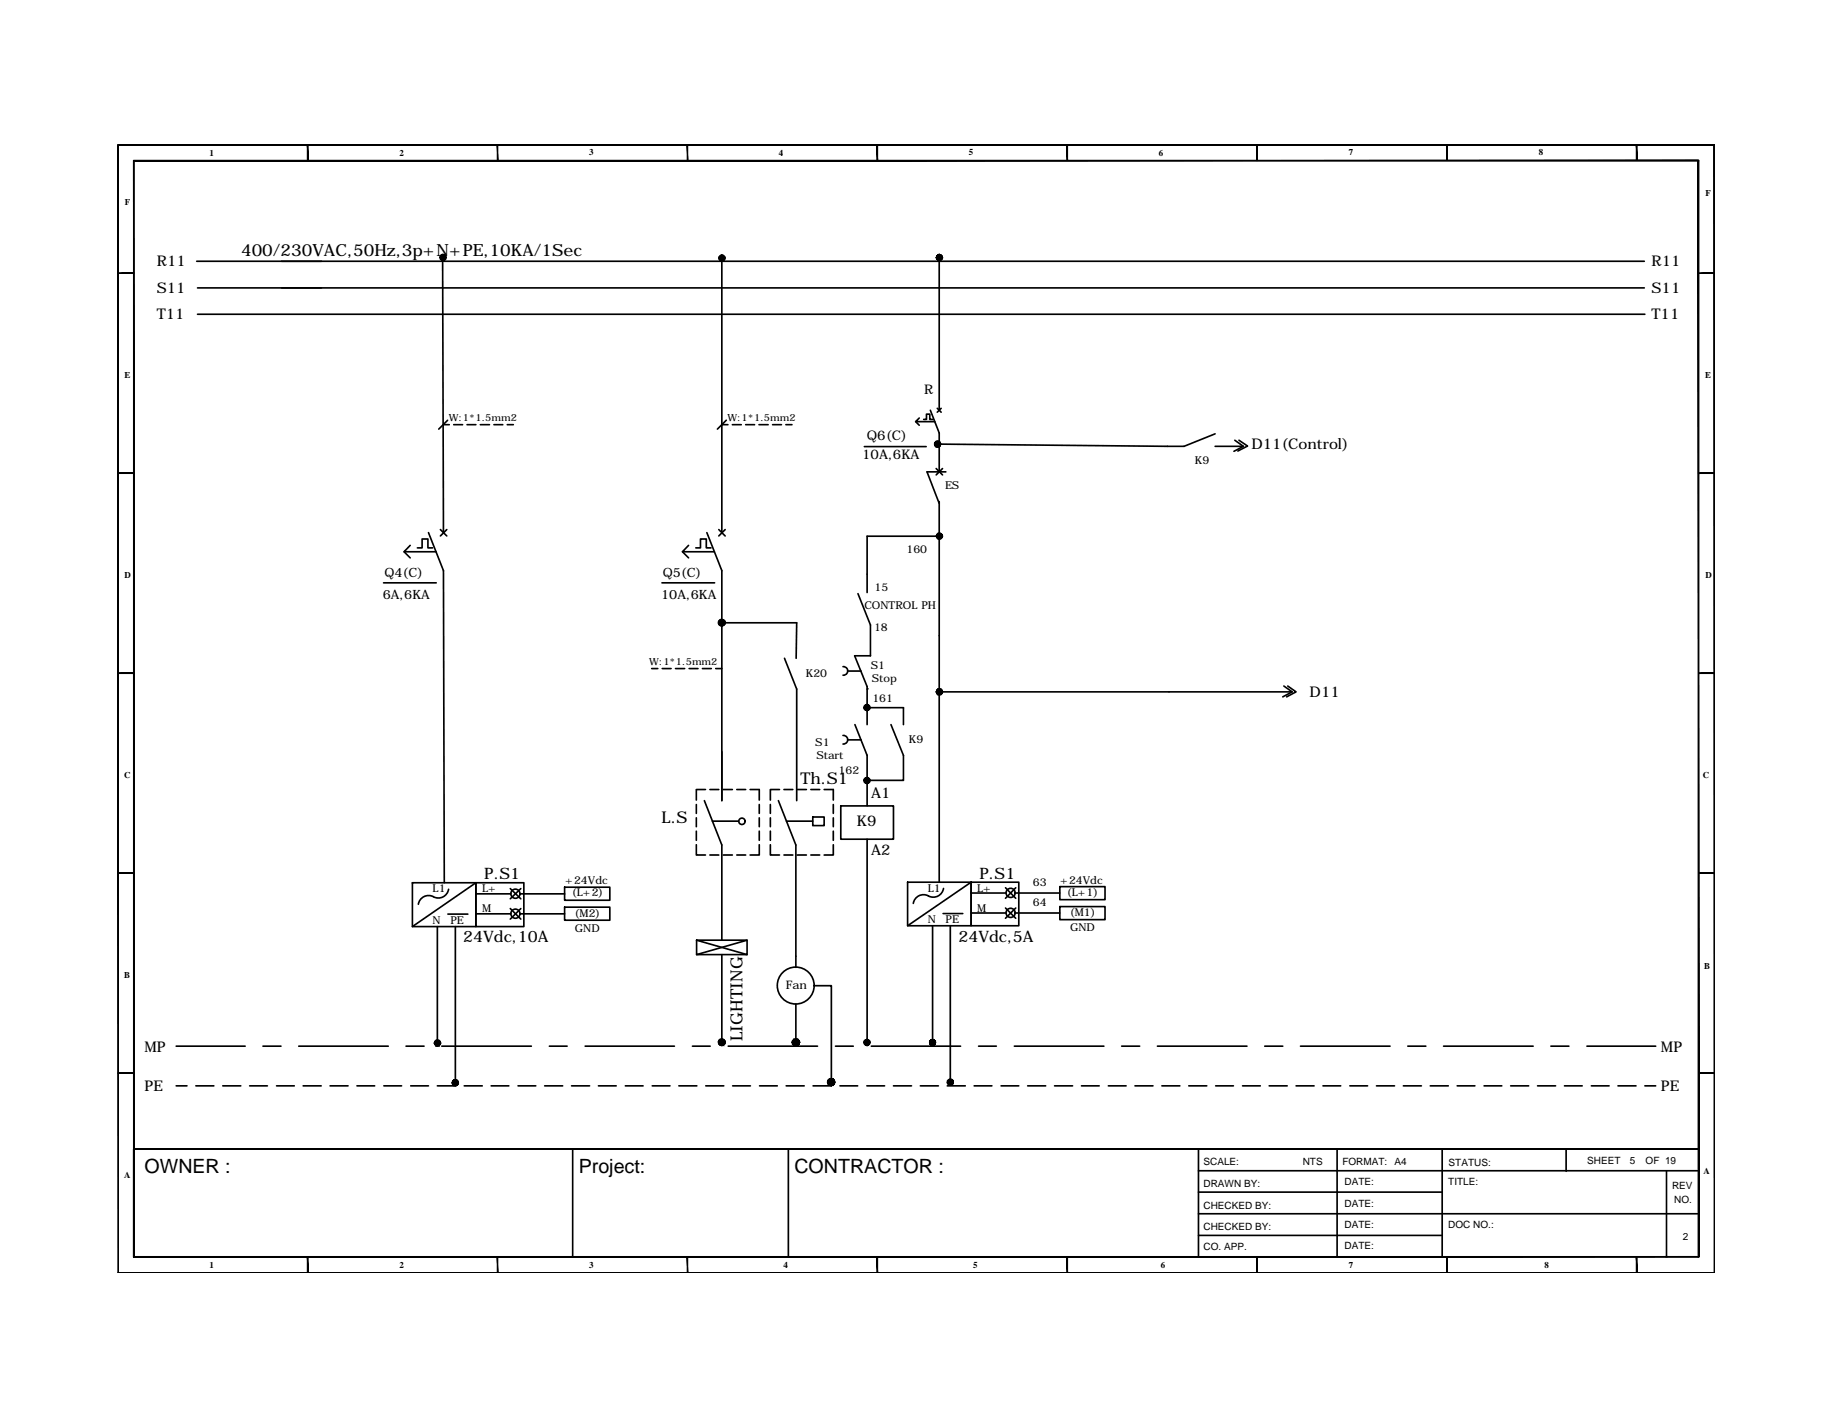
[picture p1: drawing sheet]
<svg xmlns="http://www.w3.org/2000/svg" width="279mm" height="216mm" viewBox="0 0 279 216" stroke-linecap="round" stroke-linejoin="round" font-family="sans-serif">
<!-- layer: FRAME -->
<g fill="#000" stroke="#000" stroke-width=".15">
<path d="M18 22.1v.1l243.8-.1zM18 22.2l243.8-.1v.1z"/>
<path d="M20.4 24.5l.1 167.3v-167.3zM20.4 24.5l.1 167.3h-.1z"/>
<path d="M46.9 22.1l.1 2.4v-2.4zM46.9 22.1l.1 2.4h-.1z"/>
<path d="M75.9 22.1l.1 2.4v-2.4zM75.9 22.1l.1 2.4h-.1z"/>
<path d="M104.9 22.1l.1 2.4v-2.4zM104.9 22.1l.1 2.4h-.1z"/>
<path d="M133.9 22.1l.1 2.4v-2.4zM133.9 22.1l.1 2.4h-.1z"/>
<path d="M162.9 22.1l.1 2.4v-2.4zM162.9 22.1l.1 2.4h-.1z"/>
<path d="M191.9 22.1l.1 2.4v-2.4zM191.9 22.1l.1 2.4h-.1z"/>
<path d="M220.9 22.1l.1 2.4v-2.4zM220.9 22.1l.1 2.4h-.1z"/>
<path d="M249.8 22.1l.2 2.4v-2.4zM249.8 22.1l.2 2.4h-.2z"/>
<path d="M20.4 24.6h238.9v-.1zM20.4 24.5h238.9l-238.9 .1z"/>
<path d="M261.7 22.1l.1 172.1zM261.7 22.1l.1 172.1z"/>
<path d="M18 41.6v.1l2.4-.1zM18 41.7l2.4-.1v.1z"/>
<path d="M259.3 41.6v.1l2.5-.1zM259.3 41.7l2.5-.1v.1z"/>
<path d="M18 72.1v.1l2.4-.1zM18 72.2l2.4-.1v.1z"/>
<path d="M259.3 72.1v.1l2.5-.1zM259.3 72.2l2.5-.1v.1z"/>
<path d="M18 102.6v.2l2.4-.2zM18 102.8l2.4-.2v.2z"/>
<path d="M259.3 102.6v.2l2.5-.2zM259.3 102.8l2.5-.2v.2z"/>
<path d="M18 133.2v.1l2.4-.1zM18 133.3l2.4-.1v.1z"/>
<path d="M259.3 133.2v.1l2.5-.1zM259.3 133.3l2.5-.1v.1z"/>
<path d="M18 163.7v.1l2.4-.1zM18 163.8l2.4-.1v.1z"/>
<path d="M259.3 163.7v.1l2.5-.1zM259.3 163.8l2.5-.1v.1z"/>
<path d="M18 22.1v172.1h.1zM18 22.1h.1v172.1z"/>
<path d="M20.4 191.7v.1l238.9-.1zM20.4 191.8l238.9-.1v.1z"/>
<path d="M46.9 191.8l.1 2.4v-2.4zM46.9 191.8l.1 2.4h-.1z"/>
<path d="M75.9 191.8l.1 2.4v-2.4zM75.9 191.8l.1 2.4h-.1z"/>
<path d="M104.9 191.8l.1 2.4v-2.4zM104.9 191.8l.1 2.4h-.1z"/>
<path d="M133.9 191.8v2.4h.1zM133.9 191.8h.1v2.4z"/>
<path d="M162.9 191.8l.1 2.4v-2.4zM162.9 191.8l.1 2.4h-.1z"/>
<path d="M191.9 191.8l.1 2.4v-2.4zM191.9 191.8l.1 2.4h-.1z"/>
<path d="M220.9 191.8l.1 2.4v-2.4zM220.9 191.8l.1 2.4h-.1z"/>
<path d="M249.8 191.8l.2 2.4v-2.4zM249.8 191.8l.2 2.4h-.2z"/>
<path d="M259.3 24.5v167.3h.1zM259.3 24.5h.1v167.3z"/>
<path d="M18 194.2h243.8zM18 194.2h243.8z"/>
</g>
<path d="M20.4 175.3h238.9zM20.4 175.3v16.5M183 178.6h76.2M183 175.3v16.5M183 181.9h37.2M183 185.2h76.2M183 188.5h37.2" fill="none" stroke="#000" stroke-width=".25"/>
<!-- layer: 0 -->
<g fill="none" stroke="#000" stroke-width=".25">
<path d="M30 39.9h221.1M67.6 39.3l.1 42M30.2 47.9h220.9M30.2 43.9h220.9M67.7 64.8h.9M68.3 64.1l-1.3 1.4M69.3 64.8h1.3M71.3 64.8h1.4M73.3 64.8h1.4M75.4 64.8h1.4M77.4 64.8h1M110.2 64.8h.9"/>
<path d="M110.9 64.1l-1.4 1.4M111.8 64.8h1.4M113.8 64.8h1.4M115.9 64.8h1.4M118 64.8h1.3M120 64.8h.9M141.5 72h2.9M143.2 67.8l37.6 .3M143.4 66.1v5.9M143.4 76.5v58.1M185.5 68.1h4.3M188.5 67.2l1.3 .9-1.4 .8"/>
<path d="M189.2 67.2l1.3 .9-1.5 .7M67.7 87.1l.1 47.6M110.2 87.1v35.1M110.2 95h11.4v5.4M132.9 95.4v4.7h-2.4M143.4 81.8h-11v8.6M99.5 102h.9M101.1 102h1.4M103.1 102h1.4M105.2 102h1.4M107.2 102h1.4M109.3 102h.9"/>
<path d="M121.6 105.1v17.1M128.7 101.7a.66 .66 0 0 1 .7 .7 .66 .66 0 0 1-.7 .6M128.7 112.2a.66 .66 0 0 1 .7 .7 .66 .66 0 0 1-.7 .6M129.5 102.4h2M129.5 112.9h2M132.4 104.8v5.8M132.4 115.2v7.8M132.4 108h5.5v2.6M132.5 105.1h-.1M137.9 115.3v3.8h-5.5M143.4 105.6h53.9M196 104.7l1.3 .9-1.5 .7"/>
<path d="M196.6 104.7l1.3 .9-1.5 .7M68.4 139.5h3M68.5 135.7a1.66 1.66 0 0 1-2.7 1 1.59 1.59 0 0 0-1.9 1.3M72.7 134.7h7.3v6.7h-7.3zM72.7 134.7l-9.7 6.7M77.9 135.6l1.6 1.5M77.9 138.6l1.6 1.6M79.4 136.4h6.8M79.4 139.4h6.8M79.5 135.6l-1.6 1.5M79.5 138.6l-1.6 1.6M86.2 135.4h6.9v2h-6.9z"/>
<path d="M86.2 138.4h6.9v2h-6.9zM106.3 128.9v1.6h1.4M106.3 122.8v1.3M106.3 124.8v1.3M106.3 126.8v1.4M107.7 120.5h-1.4v1.6M108.4 130.5h1.3M108.4 120.5h1.3M110.2 128.9v14.6M110.4 130.5h1.4M110.4 120.5h1.4M112.5 130.5h1.3"/>
<path d="M112.5 120.5h1.3M114.5 120.5h1.4v1.6M115.9 128.9v1.6h-1.4M115.9 122.8v1.3M115.9 124.8v1.3M115.9 126.8v1.4M117.6 128.9v1.6h1.4M117.6 122.8v1.3M117.6 124.8v1.3M117.6 126.8v1.4M119 120.5h-1.4v1.6M119.7 130.5h1.3"/>
<path d="M119.7 120.5h1.3M121.5 128.9v17M121.7 130.5h1.4M121.7 120.5h1.4M123.8 130.5h1.4M123.8 120.5h1.4M124.1 124.7h1.7v1.3h-1.7zM125.8 120.5h1.4v1.6M127.2 128.9v1.6h-1.4M127.2 122.8v1.3M127.2 124.8v1.3M127.2 126.8v1.4"/>
<path d="M128.4 123h8v5h-8zM132.4 128v31M141.7 136.7a1.59 1.59 0 0 0-2.3 1.1M144 139.4h3M144.1 135.6a1.59 1.59 0 0 1-2.4 1.1M148.3 134.6h7.2v6.7h-7.2zM148.3 134.6l-9.7 6.7M153.5 135.5l1.6 1.6M153.5 138.5l1.6 1.6M155 136.3h6.8M155 139.3h6.8M155.1 135.5l-1.6 1.6"/>
<path d="M155.1 138.5l-1.6 1.6M161.8 135.3h6.9v2h-6.9zM161.8 138.3h6.9v2h-6.9zM26.9 159.6h10.5M40.1 159.6h2.8M45.6 159.6h13.7M62 159.6h2.7M67.5 159.6h13.6M69.5 141.4v23.8M83.9 159.6h2.7M89.3 159.6h13.7M105.7 159.6h2.7"/>
<path d="M106.4 143.5h7.7v2.2h-7.7zM106.4 143.5l7.7 2.2M110.2 145.7v13.3M111.2 159.6h13.6M114.1 143.5l-7.7 2.2M124.3 150.4h2.6v14.7M127.6 159.6h2.7M133 159.6h13.7M145.1 141.3v23.8M149.4 159.6h2.7M154.9 159.6h13.6M171.3 159.6h2.7"/>
<path d="M176.7 159.6h13.7M193.1 159.6h2.7M198.6 159.6h13.6M214.9 159.6h2.8M220.4 159.6h13.7M236.8 159.6h2.7M242.3 159.6h10.5M26.9 165.7h1.6M29.9 165.7h2.8M34 165.7h2.8M38.1 165.7h2.7M42.2 165.7h2.7"/>
<path d="M46.3 165.7h2.7M50.4 165.7h2.7M54.5 165.7h2.7M58.6 165.7h2.7M62.7 165.7h2.7M66.8 165.7h2.7M70.9 165.7h2.7M75 165.7h2.7M79.1 165.7h2.7M83.2 165.7h2.7M87.3 165.7h2.7M87.4 175.3v16.4"/>
<path d="M91.4 165.7h2.7M95.5 165.7h2.7M99.6 165.7h2.7M103.6 165.7h2.8M107.8 165.7h2.7M111.9 165.7h2.7M116 165.7h2.7M120 165.7h2.8M120.4 175.3v16.4M124.1 165.7h2.8M128.2 165.7h2.8M132.3 165.7h2.8"/>
<path d="M136.4 165.7h2.8M140.5 165.7h2.8M144.6 165.7h2.8M148.7 165.7h2.7M152.8 165.7h2.7M156.9 165.7h2.8M161 165.7h2.8M165.1 165.7h2.7M169.2 165.7h2.7M173.3 165.7h2.7M177.4 165.7h2.7M181.5 165.7h2.7"/>
<path d="M185.6 165.7h2.7M189.7 165.7h2.7M193.8 165.7h2.7M197.9 165.7h2.7M202 165.7h2.7M204.1 175.3v16.5M206.1 165.7h2.7M210.2 165.7h2.7M214.3 165.7h2.7M218.4 165.7h2.7M220.2 175.3v16.5M222.5 165.7h2.7"/>
<path d="M226.6 165.7h2.7M230.6 165.7h2.8M234.8 165.7h2.7M238.9 165.7h2.7M239.1 175.4v3.3M243 165.7h2.7M247 165.7h2.8M251.1 165.7h1.7M254.4 178.6v13.2"/>
<circle cx="110.2" cy="95" r=".49"/>
<circle cx="78.7" cy="139.4" r=".7"/>
<circle cx="78.7" cy="136.4" r=".7"/>
<circle cx="154.3" cy="139.3" r=".7"/>
<circle cx="154.3" cy="136.2" r=".7"/>
<circle cx="110.2" cy="159" r=".49"/>
</g>
<!-- layer: SYMBOL -->
<g fill="none" stroke="#000" stroke-width=".25">
<path d="M110.2 39.3v42M143.4 39.3v23.3M132 68.1h9.4M139.8 64.3l.5 .6M140.3 63.8l-.5 .5h2.9M141 64h.4v-.8h.6v.8h.4M142 62.6l1.4 3.5M142.9 71.5l1 1M143.1 62.3l.6 .6M143.7 62.3l-.6 .6M143.9 71.5l-1 1M58.6 88.9h8"/>
<path d="M61.7 84.2l.9 .9M62.6 83.2l-.9 1h4.9M63.7 83.6h.7v-1.4h.9v1.4h.8M65.4 81.3l2.3 5.8M67.2 80.8l1 1M68.2 80.8l-1 1M101.1 88.9h8M104.2 84.2l.9 .9M105.1 83.2l-.9 1h4.9M106.2 83.6h.7v-1.4h.9v1.4h.8M107.9 81.3l2.3 5.8M109.7 80.8l1 1"/>
<path d="M110.7 80.8l-1 1M63 134.7h9.7v6.7h-9.7zM72.7 136.4h5.3M72.7 139.4h5.3M138.6 134.6h9.7v6.7h-9.7zM148.3 136.3h5.3M148.3 139.3h5.3M66.8 141.4v17.8M121.5 145.9v1.7M121.5 153.2v5.8M142.4 141.3v17.7"/>
<circle cx="121.5" cy="150.4" r="2.82"/>
</g>
<!-- layer: L -->
<path d="M72.7 136.4h.1M148.3 136.3h.1" fill="none" stroke="#000" stroke-width=".25"/>
<!-- layer: 0 -->
<g fill="#000" stroke="#000" stroke-width=".15">
<path d="M110.1 94.5h.2zM109.8 159.3h.8zM110.1 159.5h.2zM110.1 158.6h.2z"/>
<path d="M67.2 39.3v.2l.4-.2zM67.2 39.5l.4-.2-.2 .4zM67.6 39.3l-.2 .4h.2z"/>
<path d="M67.2 39.3v.2l.4-.2zM67.2 39.5l.4-.2-.2 .4zM67.6 39.3l-.2 .4h.2z"/>
<path d="M67.3 39.3v.1l.3-.1zM67.3 39.4l.3-.1-.1 .3zM67.6 39.3l-.1 .3 .1 .1z"/>
<path d="M67.3 39.3v.1l.3-.1zM67.3 39.4l.3-.1-.1 .3zM67.6 39.3l-.1 .3 .1 .1z"/>
<path d="M67.5 38.9l.1 .4v-.4zM67.5 38.9l.1 .4-.3-.2zM67.3 39.1v.2h.3z"/>
<path d="M67.6 39.3v.4l.2-.1zM67.6 39.3l.4 .1-.2 .2zM67.6 39.3l.4 .1v-.1z"/>
<path d="M67.4 38.8l.2 .5v-.5zM67.4 38.8l.2 .5-.4-.3zM67.2 39v.3h.4z"/>
<path d="M67.6 39.3v.4h.3zM67.6 39.3l.4 .2-.1 .2zM67.6 39.3l.4 .2 .1-.2z"/>
<path d="M67.5 38.9l.1 .4v-.4zM67.5 38.9l.1 .4-.3-.2zM67.3 39.1v.2h.3z"/>
<path d="M67.6 39.3v.4l.2-.1zM67.6 39.3l.4 .1-.2 .2zM67.6 39.3l.4 .1v-.1z"/>
<path d="M67.4 38.8l.2 .5v-.5zM67.4 38.8l.2 .5-.4-.3zM67.2 39v.3h.4z"/>
<path d="M67.6 39.3v.4h.3zM67.6 39.3l.4 .2-.1 .2zM67.6 39.3l.4 .2 .1-.2z"/>
<path d="M67.6 39.3h.4v-.2zM67.8 38.9l.2 .2-.4 .2zM67.6 38.9v.4l.2-.4z"/>
<path d="M67.6 39.3h.4v-.2zM67.8 38.9l.2 .2-.4 .2zM67.6 38.9v.4l.2-.4z"/>
<path d="M67.6 39.3h.5l-.1-.3zM67.9 38.8l.1 .2-.4 .3zM67.6 38.8v.5l.3-.5z"/>
<path d="M67.6 39.3h.5l-.1-.3zM67.9 38.8l.1 .2-.4 .3zM67.6 38.8v.5l.3-.5z"/>
<path d="M109.7 39.4l.1 .2 .4-.2zM109.8 39.6l.4-.2-.2 .4zM110.2 39.4l-.2 .4 .2 .1z"/>
<path d="M109.7 39.4l.1 .2 .4-.2zM109.8 39.6l.4-.2-.2 .4zM110.2 39.4l-.2 .4 .2 .1z"/>
<path d="M109.9 39.4v.2l.3-.2zM109.9 39.6l.3-.2-.2 .3zM110.2 39.4l-.2 .3h.2z"/>
<path d="M109.9 39.4v.2l.3-.2zM109.9 39.6l.3-.2-.2 .3zM110.2 39.4l-.2 .3h.2z"/>
<path d="M110 39.1l.2 .3v-.4zM110 39.1l.2 .3-.3-.2zM109.9 39.2v.2h.3z"/>
<path d="M110.2 39.4v.3h.2zM110.2 39.4l.3 .2-.1 .1zM110.2 39.4l.3 .2 .1-.2z"/>
<path d="M110 39l.2 .4v-.5zM110 39l.2 .4-.4-.3zM109.8 39.1l-.1 .3h.5z"/>
<path d="M110.2 39.4v.5l.3-.1zM110.2 39.4l.4 .2-.1 .2zM110.2 39.4l.4 .2 .1-.2z"/>
<path d="M110 39.1l.2 .3v-.4zM110 39.1l.2 .3-.3-.2zM109.9 39.2v.2h.3z"/>
<path d="M110.2 39.4v.3h.2zM110.2 39.4l.3 .2-.1 .1zM110.2 39.4l.3 .2 .1-.2z"/>
<path d="M110 39l.2 .4v-.5zM110 39l.2 .4-.4-.3zM109.8 39.1l-.1 .3h.5z"/>
<path d="M110.2 39.4v.5l.3-.1zM110.2 39.4l.4 .2-.1 .2zM110.2 39.4l.4 .2 .1-.2z"/>
<path d="M110.2 39.4h.4l-.1-.2zM110.4 39.1l.1 .1-.3 .2zM110.2 39v.4l.2-.3z"/>
<path d="M110.2 39.4h.4l-.1-.2zM110.4 39.1l.1 .1-.3 .2zM110.2 39v.4l.2-.3z"/>
<path d="M110.2 39.4h.5l-.1-.3zM110.5 39l.1 .1-.4 .3zM110.2 38.9v.5l.3-.4z"/>
<path d="M110.2 39.4h.5l-.1-.3zM110.5 39l.1 .1-.4 .3zM110.2 38.9v.5l.3-.4z"/>
<path d="M142.9 39.3l.1 .2 .4-.2zM143 39.5l.4-.2-.2 .4zM143.4 39.3l-.2 .4 .2 .1z"/>
<path d="M142.9 39.3l.1 .2 .4-.2zM143 39.5l.4-.2-.2 .4zM143.4 39.3l-.2 .4 .2 .1z"/>
<path d="M143.1 39.3v.2l.3-.2zM143.1 39.5l.3-.2-.2 .3zM143.4 39.3l-.2 .3 .2 .1z"/>
<path d="M143.1 39.3v.2l.3-.2zM143.1 39.5l.3-.2-.2 .3zM143.4 39.3l-.2 .3 .2 .1z"/>
<path d="M143.2 39l.2 .3v-.4zM143.1 39.1l.1-.1 .2 .3zM143.1 39.1v.2h.3z"/>
<path d="M143.4 39.3v.4l.2-.1zM143.4 39.3l.3 .2-.1 .1zM143.4 39.3l.3 .2 .1-.2z"/>
<path d="M143.2 38.9l.2 .4v-.5zM143.2 38.9l.2 .4-.4-.2zM143 39.1l-.1 .2h.5z"/>
<path d="M143.4 39.3v.5l.3-.1zM143.4 39.3l.4 .2-.1 .2zM143.4 39.3l.4 .2 .1-.2z"/>
<path d="M143.2 39l.2 .3v-.4zM143.1 39.1l.1-.1 .2 .3zM143.1 39.1v.2h.3z"/>
<path d="M143.4 39.3v.4l.2-.1zM143.4 39.3l.3 .2-.1 .1zM143.4 39.3l.3 .2 .1-.2z"/>
<path d="M143.2 38.9l.2 .4v-.5zM143.2 38.9l.2 .4-.4-.2zM143 39.1l-.1 .2h.5z"/>
<path d="M143.4 39.3v.5l.3-.1zM143.4 39.3l.4 .2-.1 .2zM143.4 39.3l.4 .2 .1-.2z"/>
<path d="M143.4 39.3h.4l-.1-.2zM143.6 39l.1 .1-.3 .2zM143.4 38.9v.4l.2-.3z"/>
<path d="M143.4 39.3h.4l-.1-.2zM143.6 39l.1 .1-.3 .2zM143.4 38.9v.4l.2-.3z"/>
<path d="M143.4 39.3h.5l-.1-.2zM143.7 38.9l.1 .2-.4 .2zM143.4 38.8v.5l.3-.4z"/>
<path d="M143.4 39.3h.5l-.1-.2zM143.7 38.9l.1 .2-.4 .2zM143.4 38.8v.5l.3-.4z"/>
<path d="M142.7 67.8l.1 .2 .4-.2zM142.8 68l.4-.2-.3 .4zM143.2 67.8l-.3 .4h.3z"/>
<path d="M142.7 67.8l.1 .2 .4-.2zM142.8 68l.4-.2-.3 .4zM143.2 67.8l-.3 .4h.3z"/>
<path d="M142.8 67.8v.1l.4-.1zM142.8 67.9l.4-.1-.2 .3zM143.2 67.8l-.2 .3h.2z"/>
<path d="M142.8 67.8v.1l.4-.1zM142.8 67.9l.4-.1-.2 .3zM143.2 67.8l-.2 .3h.2z"/>
<path d="M143 67.4l.2 .4v-.4zM143 67.4l.2 .4-.4-.2zM142.8 67.6v.2h.4z"/>
<path d="M143.2 67.8v.3h.2zM143.2 67.8l.3 .1-.1 .2zM143.2 67.8l.3 .1v-.1z"/>
<path d="M142.9 67.3l.3 .5v-.5zM142.8 67.5l.1-.2 .3 .5zM142.8 67.5l-.1 .3h.5z"/>
<path d="M143.2 67.8v.4h.2zM143.2 67.8l.4 .2-.2 .2zM143.2 67.8l.4 .2 .1-.2z"/>
<path d="M143 67.4l.2 .4v-.4zM143 67.4l.2 .4-.4-.2zM142.8 67.6v.2h.4z"/>
<path d="M143.2 67.8v.3h.2zM143.2 67.8l.3 .1-.1 .2zM143.2 67.8l.3 .1v-.1z"/>
<path d="M142.9 67.3l.3 .5v-.5zM142.8 67.5l.1-.2 .3 .5zM142.8 67.5l-.1 .3h.5z"/>
<path d="M143.2 67.8v.4h.2zM143.2 67.8l.4 .2-.2 .2zM143.2 67.8l.4 .2 .1-.2z"/>
<path d="M143.2 67.8h.3v-.2zM143.4 67.4l.1 .2-.3 .2zM143.2 67.4v.4l.2-.4z"/>
<path d="M143.2 67.8h.3v-.2zM143.4 67.4l.1 .2-.3 .2zM143.2 67.4v.4l.2-.4z"/>
<path d="M143.2 67.8h.5l-.1-.3zM143.4 67.3l.2 .2-.4 .3zM143.2 67.3v.5l.2-.5z"/>
<path d="M143.2 67.8h.5l-.1-.3zM143.4 67.3l.2 .2-.4 .3zM143.2 67.3v.5l.2-.5z"/>
<path d="M110.1 95.5h.2zM110.1 95.5h.2zM110.1 95.5h.2z"/>
<path d="M110.1 94.5l.2 .1zM110.1 94.5l.2 .1z"/>
<path d="M110.1 94.6h.3zM110 94.6h.4z"/>
<path d="M110 94.6h.4zM110 94.6h.4z"/>
<path d="M110 95.4h.4zM110 95.4l.3 .1z"/>
<path d="M110 94.6h.5zM110 94.6h.5z"/>
<path d="M110 95.4h.4zM110 95.4h.4z"/>
<path d="M110 95.4h.5zM110 95.4h.5z"/>
<path d="M110 95.4h.5zM110 95.4h.4z"/>
<path d="M110 94.6h.5zM110 94.6h.5z"/>
<path d="M110 94.6h.5zM110 94.6h.5z"/>
<path d="M109.9 94.6l.6 .1zM109.9 94.7h.6z"/>
<path d="M109.9 95.4h.6zM109.9 95.4h.6z"/>
<path d="M109.9 94.7h.7zM109.9 94.7h.7z"/>
<path d="M109.9 95.3h.6zM109.9 95.3l.6 .1z"/>
<path d="M109.8 95.3h.8zM109.8 95.3h.7z"/>
<path d="M109.8 94.7h.8zM109.8 94.7h.8z"/>
<path d="M109.8 94.7l.8 .1zM109.8 94.7l.8 .1z"/>
<path d="M109.8 94.8h.9zM109.8 94.8h.9z"/>
<path d="M109.8 95.2l.8 .1zM109.8 95.2l.8 .1z"/>
<path d="M109.8 95.3h.8zM109.8 95.3h.8z"/>
<path d="M109.8 94.8l.9 .1zM109.8 94.8l.9 .1z"/>
<path d="M109.7 94.9h1zM109.7 94.9h1z"/>
<path d="M109.7 94.9h1zM109.7 94.9h1z"/>
<path d="M109.7 94.9l1 .1v-.1zM109.7 94.9l1 .1h-1z"/>
<path d="M109.7 95l1 .1zM109.7 95l1 .1z"/>
<path d="M109.7 95.1h1zM109.7 95.1h1z"/>
<path d="M109.7 95.1l1 .1zM109.7 95.1l1 .1z"/>
<path d="M109.7 95.2h1zM109.7 95.2h1z"/>
<path d="M109.8 95.2h.9zM109.8 95.2h.8z"/>
<path d="M142.9 81.8l.1 .2 .4-.2zM143 82l.4-.2-.2 .4zM143.4 81.8l-.2 .4 .2 .1z"/>
<path d="M142.9 81.8l.1 .2 .4-.2zM143 82l.4-.2-.2 .4zM143.4 81.8l-.2 .4 .2 .1z"/>
<path d="M143.1 81.8v.2l.3-.2zM143.1 82l.3-.2-.2 .3zM143.4 81.8l-.2 .3 .2 .1z"/>
<path d="M143.1 81.8v.2l.3-.2zM143.1 82l.3-.2-.2 .3zM143.4 81.8l-.2 .3 .2 .1z"/>
<path d="M143.2 81.5l.2 .3v-.4zM143.1 81.6l.1-.1 .2 .3zM143.1 81.6v.2h.3z"/>
<path d="M143.4 81.8v.4l.2-.1zM143.4 81.8l.3 .2-.1 .1zM143.4 81.8l.3 .2 .1-.2z"/>
<path d="M143.2 81.4l.2 .4v-.5zM143.2 81.4l.2 .4-.4-.2zM143 81.6l-.1 .2h.5z"/>
<path d="M143.4 81.8v.5l.3-.1zM143.4 81.8l.4 .2-.1 .2zM143.4 81.8l.4 .2 .1-.2z"/>
<path d="M143.2 81.5l.2 .3v-.4zM143.1 81.6l.1-.1 .2 .3zM143.1 81.6v.2h.3z"/>
<path d="M143.4 81.8v.4l.2-.1zM143.4 81.8l.3 .2-.1 .1zM143.4 81.8l.3 .2 .1-.2z"/>
<path d="M143.2 81.4l.2 .4v-.5zM143.2 81.4l.2 .4-.4-.2zM143 81.6l-.1 .2h.5z"/>
<path d="M143.4 81.8v.5l.3-.1zM143.4 81.8l.4 .2-.1 .2zM143.4 81.8l.4 .2 .1-.2z"/>
<path d="M143.4 81.8h.4l-.1-.2zM143.6 81.5l.1 .1-.3 .2zM143.4 81.4v.4l.2-.3z"/>
<path d="M143.4 81.8h.4l-.1-.2zM143.6 81.5l.1 .1-.3 .2zM143.4 81.4v.4l.2-.3z"/>
<path d="M143.4 81.8h.5l-.1-.2zM143.7 81.4l.1 .2-.4 .2zM143.4 81.3v.5l.3-.4z"/>
<path d="M143.4 81.8h.5l-.1-.2zM143.7 81.4l.1 .2-.4 .2zM143.4 81.3v.5l.3-.4z"/>
<path d="M131.9 108l.1 .2 .4-.2zM132 108.2l.4-.2-.3 .4zM132.4 108l-.3 .4h.3z"/>
<path d="M131.9 108l.1 .2 .4-.2zM132 108.2l.4-.2-.3 .4zM132.4 108l-.3 .4h.3z"/>
<path d="M131.9 119.1l.1 .2 .4-.2zM132 119.3l.4-.2-.3 .4zM132.4 119.1l-.3 .4 .3 .1z"/>
<path d="M131.9 119.1l.1 .2 .4-.2zM132 119.3l.4-.2-.3 .4zM132.4 119.1l-.3 .4 .3 .1z"/>
<path d="M132 108l.1 .1 .3-.1zM132.1 108.1l.3-.1-.2 .3zM132.4 108l-.2 .3h.2z"/>
<path d="M132 108l.1 .1 .3-.1zM132.1 108.1l.3-.1-.2 .3zM132.4 108l-.2 .3h.2z"/>
<path d="M132 119.1l.1 .2 .3-.2zM132.1 119.3l.3-.2-.2 .3zM132.4 119.1l-.2 .3 .2 .1z"/>
<path d="M132 119.1l.1 .2 .3-.2zM132.1 119.3l.3-.2-.2 .3zM132.4 119.1l-.2 .3 .2 .1z"/>
<path d="M132.2 107.6l.2 .4v-.4zM132.2 107.6l.2 .4-.3-.2zM132.1 107.8l-.1 .2h.4z"/>
<path d="M132.4 108v.3h.2zM132.4 108l.3 .1-.1 .2zM132.4 108l.3 .1v-.1z"/>
<path d="M132.1 107.6l.3 .4v-.5zM132.1 107.6l.3 .4-.4-.3zM132 107.7l-.1 .3h.5z"/>
<path d="M132.4 108v.4h.2zM132.4 108l.4 .2-.2 .2zM132.4 108l.4 .2 .1-.2z"/>
<path d="M132.2 107.6l.2 .4v-.4zM132.2 107.6l.2 .4-.3-.2zM132.1 107.8l-.1 .2h.4z"/>
<path d="M132.4 108v.3h.2zM132.4 108l.3 .1-.1 .2zM132.4 108l.3 .1v-.1z"/>
<path d="M132.1 107.6l.3 .4v-.5zM132.1 107.6l.3 .4-.4-.3zM132 107.7l-.1 .3h.5z"/>
<path d="M132.4 108v.4h.2zM132.4 108l.4 .2-.2 .2zM132.4 108l.4 .2 .1-.2z"/>
<path d="M132.2 118.8l.2 .3v-.4zM132.2 118.8l.2 .3-.3-.2zM132.1 118.9l-.1 .2h.4z"/>
<path d="M132.4 119.1v.4l.2-.1zM132.4 119.1l.3 .2-.1 .1zM132.4 119.1l.3 .2v-.2z"/>
<path d="M132.1 118.7l.3 .4v-.5zM132.1 118.7l.3 .4-.4-.2zM132 118.9l-.1 .2h.5z"/>
<path d="M132.4 119.1v.5l.2-.1zM132.4 119.1l.4 .2-.2 .2zM132.4 119.1l.4 .2 .1-.2z"/>
<path d="M132.2 118.8l.2 .3v-.4zM132.2 118.8l.2 .3-.3-.2zM132.1 118.9l-.1 .2h.4z"/>
<path d="M132.4 119.1v.4l.2-.1zM132.4 119.1l.3 .2-.1 .1zM132.4 119.1l.3 .2v-.2z"/>
<path d="M132.1 118.7l.3 .4v-.5zM132.1 118.7l.3 .4-.4-.2zM132 118.9l-.1 .2h.5z"/>
<path d="M132.4 119.1v.5l.2-.1zM132.4 119.1l.4 .2-.2 .2zM132.4 119.1l.4 .2 .1-.2z"/>
<path d="M132.4 108h.3v-.2zM132.6 107.6l.1 .2-.3 .2zM132.4 107.6v.4l.2-.4z"/>
<path d="M132.4 108h.3v-.2zM132.6 107.6l.1 .2-.3 .2zM132.4 107.6v.4l.2-.4z"/>
<path d="M132.4 119.1h.3v-.2zM132.6 118.8l.1 .1-.3 .2zM132.4 118.7v.4l.2-.3z"/>
<path d="M132.4 119.1h.3v-.2zM132.6 118.8l.1 .1-.3 .2zM132.4 118.7v.4l.2-.3z"/>
<path d="M132.4 108h.5l-.1-.3zM132.6 107.6l.2 .1-.4 .3zM132.4 107.5v.5l.2-.4z"/>
<path d="M132.4 108h.5l-.1-.3zM132.6 107.6l.2 .1-.4 .3zM132.4 107.5v.5l.2-.4z"/>
<path d="M132.4 119.1h.5l-.1-.2zM132.6 118.7l.2 .2-.4 .2zM132.4 118.6v.5l.2-.4z"/>
<path d="M132.4 119.1h.5l-.1-.2zM132.6 118.7l.2 .2-.4 .2zM132.4 118.6v.5l.2-.4z"/>
<path d="M142.9 105.6l.1 .2 .4-.2zM143 105.8l.4-.2-.2 .4zM143.4 105.6l-.2 .4h.2z"/>
<path d="M142.9 105.6l.1 .2 .4-.2zM143 105.8l.4-.2-.2 .4zM143.4 105.6l-.2 .4h.2z"/>
<path d="M143.1 105.6v.1l.3-.1zM143.1 105.7l.3-.1-.2 .3zM143.4 105.6l-.2 .3h.2z"/>
<path d="M143.1 105.6v.1l.3-.1zM143.1 105.7l.3-.1-.2 .3zM143.4 105.6l-.2 .3h.2z"/>
<path d="M143.2 105.2l.2 .4v-.4zM143.2 105.2l.2 .4-.3-.2zM143.1 105.4v.2h.3z"/>
<path d="M143.4 105.6v.3h.2zM143.4 105.6l.3 .1-.1 .2zM143.4 105.6l.3 .1 .1-.1z"/>
<path d="M143.2 105.1l.2 .5v-.5zM143.2 105.1l.2 .5-.4-.3zM143 105.3l-.1 .3h.5z"/>
<path d="M143.4 105.6v.4h.3zM143.4 105.6l.4 .2-.1 .2zM143.4 105.6l.4 .2 .1-.2z"/>
<path d="M143.2 105.2l.2 .4v-.4zM143.2 105.2l.2 .4-.3-.2zM143.1 105.4v.2h.3z"/>
<path d="M143.4 105.6v.3h.2zM143.4 105.6l.3 .1-.1 .2zM143.4 105.6l.3 .1 .1-.1z"/>
<path d="M143.2 105.1l.2 .5v-.5zM143.2 105.1l.2 .5-.4-.3zM143 105.3l-.1 .3h.5z"/>
<path d="M143.4 105.6v.4h.3zM143.4 105.6l.4 .2-.1 .2zM143.4 105.6l.4 .2 .1-.2z"/>
<path d="M143.4 105.6h.4l-.1-.2zM143.6 105.2l.1 .2-.3 .2zM143.4 105.2v.4l.2-.4z"/>
<path d="M143.4 105.6h.4l-.1-.2zM143.6 105.2l.1 .2-.3 .2zM143.4 105.2v.4l.2-.4z"/>
<path d="M143.4 105.6h.5l-.1-.3zM143.7 105.1l.1 .2-.4 .3zM143.4 105.1v.5l.3-.5z"/>
<path d="M143.4 105.6h.5l-.1-.3zM143.7 105.1l.1 .2-.4 .3zM143.4 105.1v.5l.3-.5z"/>
<path d="M66.3 159.2l.1 .2 .4-.2zM66.4 159.4l.4-.2-.2 .4zM66.8 159.2l-.2 .4h.2z"/>
<path d="M66.3 159.2l.1 .2 .4-.2zM66.4 159.4l.4-.2-.2 .4zM66.8 159.2l-.2 .4h.2z"/>
<path d="M66.4 159.2l.1 .1 .3-.1zM66.5 159.3l.3-.1-.2 .3zM66.8 159.2l-.2 .3h.2z"/>
<path d="M66.4 159.2l.1 .1 .3-.1zM66.5 159.3l.3-.1-.2 .3zM66.8 159.2l-.2 .3h.2z"/>
<path d="M66.6 158.8l.2 .4v-.4zM66.6 158.8l.2 .4-.3-.3zM66.5 158.9l-.1 .3h.4z"/>
<path d="M66.8 159.2v.3h.2zM66.8 159.2l.3 .1-.1 .2zM66.8 159.2l.3 .1 .1-.1z"/>
<path d="M66.6 158.7l.2 .5v-.5zM66.4 158.9l.2-.2 .2 .5zM66.4 158.9l-.1 .3h.5z"/>
<path d="M66.8 159.2v.4h.2zM66.8 159.2l.4 .2-.2 .2zM66.8 159.2l.4 .2 .1-.2z"/>
<path d="M66.6 158.8l.2 .4v-.4zM66.6 158.8l.2 .4-.3-.3zM66.5 158.9l-.1 .3h.4z"/>
<path d="M66.8 159.2v.3h.2zM66.8 159.2l.3 .1-.1 .2zM66.8 159.2l.3 .1 .1-.1z"/>
<path d="M66.6 158.7l.2 .5v-.5zM66.4 158.9l.2-.2 .2 .5zM66.4 158.9l-.1 .3h.5z"/>
<path d="M66.8 159.2v.4h.2zM66.8 159.2l.4 .2-.2 .2zM66.8 159.2l.4 .2 .1-.2z"/>
<path d="M66.8 159.2h.4l-.1-.3zM67 158.8l.1 .1-.3 .3zM66.8 158.8v.4l.2-.4z"/>
<path d="M66.8 159.2h.4l-.1-.3zM67 158.8l.1 .1-.3 .3zM66.8 158.8v.4l.2-.4z"/>
<path d="M66.8 159.2h.5l-.1-.3zM67 158.7l.2 .2-.4 .3zM66.8 158.7v.5l.2-.5z"/>
<path d="M66.8 159.2h.5l-.1-.3zM67 158.7l.2 .2-.4 .3zM66.8 158.7v.5l.2-.5z"/>
<path d="M110.1 159.5h.2zM110.1 159.5h.2z"/>
<path d="M110.1 158.6h.2zM110.1 158.6h.2z"/>
<path d="M110.1 158.6h.3zM110 158.6h.4z"/>
<path d="M110 158.6h.4zM110 158.6h.4z"/>
<path d="M110 159.5h.4zM110 159.5h.3z"/>
<path d="M110 158.6h.5zM110 158.6h.5z"/>
<path d="M110 159.5h.4zM110 159.5h.4z"/>
<path d="M110 158.6l.5 .1zM110 158.6l.5 .1z"/>
<path d="M110 159.5h.5zM110 159.5h.5z"/>
<path d="M110 159.5h.5zM110 159.5h.4z"/>
<path d="M110 158.7h.5zM110 158.7h.5z"/>
<path d="M109.9 158.7h.6zM109.9 158.7h.6z"/>
<path d="M109.9 159.4l.6 .1zM109.9 159.4l.6 .1z"/>
<path d="M109.9 158.7h.7zM109.9 158.7h.7z"/>
<path d="M109.9 159.4h.6zM109.9 159.4h.6z"/>
<path d="M109.8 158.7l.8 .1zM109.8 158.7l.8 .1z"/>
<path d="M109.8 159.3h.8zM109.8 159.3l.7 .1z"/>
<path d="M109.8 158.8h.8zM109.8 158.8h.8z"/>
<path d="M109.8 158.8l.9 .1zM109.8 158.8l.9 .1z"/>
<path d="M109.8 159.3h.8zM109.8 159.3h.8z"/>
<path d="M109.8 158.9h.9zM109.8 158.9h.9z"/>
<path d="M109.7 158.9h1zM109.7 158.9h1z"/>
<path d="M109.7 158.9l1 .1zM109.7 158.9l1 .1z"/>
<path d="M109.7 159h1zM109.7 159h1z"/>
<path d="M109.7 159l1 .1zM109.7 159l1 .1z"/>
<path d="M109.7 159.1h1zM109.7 159.1h1z"/>
<path d="M109.7 159.1l1 .1zM109.7 159.1l1 .1z"/>
<path d="M109.7 159.2h1zM109.7 159.2h1h-.9z"/>
<path d="M109.8 159.2h.9zM109.8 159.2l.8 .1zM109.8 159.3h.8z"/>
<path d="M120.9 159l.1 .3 .5-.3zM121 159.3l.5-.3-.3 .5zM121.5 159l-.3 .5 .3 .1z"/>
<path d="M120.9 159l.1 .3 .5-.3zM121 159.3l.5-.3-.3 .5zM121.5 159l-.3 .5 .3 .1z"/>
<path d="M121.1 159v.2l.4-.2zM121.1 159.2l.4-.2-.2 .4zM121.5 159l-.2 .4 .2 .1z"/>
<path d="M121.1 159v.2l.4-.2zM121.1 159.2l.4-.2-.2 .4zM121.5 159l-.2 .4 .2 .1z"/>
<path d="M121.3 158.7l.2 .3v-.4zM121.3 158.7l.2 .3-.4-.2zM121.1 158.8v.2h.4z"/>
<path d="M121.5 159v.5l.2-.1zM121.5 159l.4 .2-.2 .2zM121.5 159l.4 .2v-.2z"/>
<path d="M121.2 158.6l.3 .4v-.5zM121.2 158.6l.3 .4-.5-.2zM121 158.8l-.1 .2h.6z"/>
<path d="M121.5 159v.6l.3-.1zM121.5 159l.5 .3-.2 .2zM121.5 159l.5 .3 .1-.3z"/>
<path d="M121.3 158.7l.2 .3v-.4zM121.3 158.7l.2 .3-.4-.2zM121.1 158.8v.2h.4z"/>
<path d="M121.5 159v.5l.2-.1zM121.5 159l.4 .2-.2 .2zM121.5 159l.4 .2v-.2z"/>
<path d="M121.2 158.6l.3 .4v-.5zM121.2 158.6l.3 .4-.5-.2zM121 158.8l-.1 .2h.6z"/>
<path d="M121.5 159v.6l.3-.1zM121.5 159l.5 .3-.2 .2zM121.5 159l.5 .3 .1-.3z"/>
<path d="M121.5 159h.4v-.2zM121.7 158.7l.2 .1-.4 .2zM121.5 158.6v.4l.2-.3z"/>
<path d="M121.5 159h.4v-.2zM121.7 158.7l.2 .1-.4 .2zM121.5 158.6v.4l.2-.3z"/>
<path d="M121.5 159h.6l-.1-.2zM121.8 158.6l.2 .2-.5 .2zM121.5 158.5v.5l.3-.4z"/>
<path d="M121.5 159h.6l-.1-.2zM121.8 158.6l.2 .2-.5 .2zM121.5 158.5v.5l.3-.4z"/>
<path d="M131.9 159l.1 .3 .4-.3zM132 159.3l.4-.3-.3 .5zM132.4 159l-.3 .5h.3z"/>
<path d="M131.9 159l.1 .3 .4-.3zM132 159.3l.4-.3-.3 .5zM132.4 159l-.3 .5h.3z"/>
<path d="M132 159l.1 .2 .3-.2zM132.1 159.2l.3-.2-.2 .4zM132.4 159l-.2 .4h.2z"/>
<path d="M132 159l.1 .2 .3-.2zM132.1 159.2l.3-.2-.2 .4zM132.4 159l-.2 .4h.2z"/>
<path d="M132.2 158.7l.2 .3v-.3zM132.1 158.9l.1-.2 .2 .3zM132.1 158.9l-.1 .1h.4z"/>
<path d="M132.4 159v.4h.2zM132.4 159l.3 .2-.1 .2zM132.4 159l.3 .2v-.2z"/>
<path d="M132.1 158.7l.3 .3v-.4zM132.1 158.7l.3 .3-.4-.2zM132 158.8l-.1 .2h.5z"/>
<path d="M132.4 159v.5h.2zM132.4 159l.4 .3-.2 .2zM132.4 159l.4 .3 .1-.3z"/>
<path d="M132.2 158.7l.2 .3v-.3zM132.1 158.9l.1-.2 .2 .3zM132.1 158.9l-.1 .1h.4z"/>
<path d="M132.4 159v.4h.2zM132.4 159l.3 .2-.1 .2zM132.4 159l.3 .2v-.2z"/>
<path d="M132.1 158.7l.3 .3v-.4zM132.1 158.7l.3 .3-.4-.2zM132 158.8l-.1 .2h.5z"/>
<path d="M132.4 159v.5h.2zM132.4 159l.4 .3-.2 .2zM132.4 159l.4 .3 .1-.3z"/>
<path d="M132.4 159h.3v-.1zM132.6 158.7l.1 .2-.3 .1zM132.4 158.7v.3l.2-.3z"/>
<path d="M132.4 159h.3v-.1zM132.6 158.7l.1 .2-.3 .1zM132.4 158.7v.3l.2-.3z"/>
<path d="M132.4 159h.5l-.1-.2zM132.6 158.7l.2 .1-.4 .2zM132.4 158.6v.4l.2-.3z"/>
<path d="M132.4 159h.5l-.1-.2zM132.6 158.7l.2 .1-.4 .2zM132.4 158.6v.4l.2-.3z"/>
<path d="M141.9 159l.1 .3 .4-.3zM142 159.3l.4-.3-.3 .5zM142.4 159l-.3 .5h.3z"/>
<path d="M141.9 159l.1 .3 .4-.3zM142 159.3l.4-.3-.3 .5zM142.4 159l-.3 .5h.3z"/>
<path d="M142 159l.1 .2 .3-.2zM142.1 159.2l.3-.2-.2 .4zM142.4 159l-.2 .4h.2z"/>
<path d="M142 159l.1 .2 .3-.2zM142.1 159.2l.3-.2-.2 .4zM142.4 159l-.2 .4h.2z"/>
<path d="M142.2 158.7l.2 .3v-.3zM142.2 158.7l.2 .3-.3-.1zM142.1 158.9l-.1 .1h.4z"/>
<path d="M142.4 159v.4h.2zM142.4 159l.3 .2-.1 .2zM142.4 159l.3 .2 .1-.2z"/>
<path d="M142.1 158.7l.3 .3v-.4zM142.1 158.7l.3 .3-.4-.2zM142 158.8l-.1 .2h.5z"/>
<path d="M142.4 159v.5h.2zM142.4 159l.4 .3-.2 .2zM142.4 159l.4 .3v-.3z"/>
<path d="M142.2 158.7l.2 .3v-.3zM142.2 158.7l.2 .3-.3-.1zM142.1 158.9l-.1 .1h.4z"/>
<path d="M142.4 159v.4h.2zM142.4 159l.3 .2-.1 .2zM142.4 159l.3 .2 .1-.2z"/>
<path d="M142.1 158.7l.3 .3v-.4zM142.1 158.7l.3 .3-.4-.2zM142 158.8l-.1 .2h.5z"/>
<path d="M142.4 159v.5h.2zM142.4 159l.4 .3-.2 .2zM142.4 159l.4 .3v-.3z"/>
<path d="M142.4 159h.4l-.1-.1zM142.6 158.7l.1 .2-.3 .1zM142.4 158.7v.3l.2-.3z"/>
<path d="M142.4 159h.4l-.1-.1zM142.6 158.7l.1 .2-.3 .1zM142.4 158.7v.3l.2-.3z"/>
<path d="M142.4 159h.4v-.2zM142.6 158.7l.2 .1-.4 .2zM142.4 158.6v.4l.2-.3z"/>
<path d="M142.4 159h.4v-.2zM142.6 158.7l.2 .1-.4 .2zM142.4 158.6v.4l.2-.3z"/>
<path d="M69 165.2l.1 .3 .4-.3zM69.1 165.5l.4-.3-.2 .4zM69.5 165.2l-.2 .4 .2 .1z"/>
<path d="M69 165.2l.1 .3 .4-.3zM69.1 165.5l.4-.3-.2 .4zM69.5 165.2l-.2 .4 .2 .1z"/>
<path d="M69.1 165.2l.1 .2 .3-.2zM69.2 165.4l.3-.2-.2 .3zM69.5 165.2l-.2 .3 .2 .1z"/>
<path d="M69.1 165.2l.1 .2 .3-.2zM69.2 165.4l.3-.2-.2 .3zM69.5 165.2l-.2 .3 .2 .1z"/>
<path d="M69.3 164.9l.2 .3v-.4zM69.3 164.9l.2 .3-.3-.2zM69.2 165l-.1 .2h.4z"/>
<path d="M69.5 165.2v.4l.2-.1zM69.5 165.2l.3 .2-.1 .1zM69.5 165.2l.3 .2 .1-.2z"/>
<path d="M69.3 164.8l.2 .4v-.5zM69.3 164.8l.2 .4-.4-.2zM69.1 165l-.1 .2h.5z"/>
<path d="M69.5 165.2v.5l.2-.1zM69.5 165.2l.4 .3-.2 .1zM69.5 165.2l.4 .3 .1-.3z"/>
<path d="M69.3 164.9l.2 .3v-.4zM69.3 164.9l.2 .3-.3-.2zM69.2 165l-.1 .2h.4z"/>
<path d="M69.5 165.2v.4l.2-.1zM69.5 165.2l.3 .2-.1 .1zM69.5 165.2l.3 .2 .1-.2z"/>
<path d="M69.3 164.8l.2 .4v-.5zM69.3 164.8l.2 .4-.4-.2zM69.1 165l-.1 .2h.5z"/>
<path d="M69.5 165.2v.5l.2-.1zM69.5 165.2l.4 .3-.2 .1zM69.5 165.2l.4 .3 .1-.3z"/>
<path d="M69.5 165.2h.4l-.1-.2zM69.7 164.9l.1 .1-.3 .2zM69.5 164.8v.4l.2-.3z"/>
<path d="M69.5 165.2h.4l-.1-.2zM69.7 164.9l.1 .1-.3 .2zM69.5 164.8v.4l.2-.3z"/>
<path d="M69.5 165.2h.5l-.1-.2zM69.7 164.8l.2 .2-.4 .2zM69.5 164.7v.5l.2-.4z"/>
<path d="M69.5 165.2h.5l-.1-.2zM69.7 164.8l.2 .2-.4 .2zM69.5 164.7v.5l.2-.4z"/>
<path d="M126.3 165.1l.1 .3 .5-.3zM126.4 165.4l.5-.3-.3 .5zM126.9 165.1l-.3 .5 .3 .1z"/>
<path d="M126.3 165.1l.1 .3 .5-.3zM126.4 165.4l.5-.3-.3 .5zM126.9 165.1l-.3 .5 .3 .1z"/>
<path d="M126.5 165.1v.2l.4-.2zM126.5 165.3l.4-.2-.2 .4zM126.9 165.1l-.2 .4 .2 .1z"/>
<path d="M126.5 165.1v.2l.4-.2zM126.5 165.3l.4-.2-.2 .4zM126.9 165.1l-.2 .4 .2 .1z"/>
<path d="M126.7 164.7l.2 .4v-.4zM126.7 164.7l.2 .4-.4-.2zM126.5 164.9v.2h.4z"/>
<path d="M126.9 165.1v.5l.2-.1zM126.9 165.1l.4 .2-.2 .2zM126.9 165.1l.4 .2 .1-.2z"/>
<path d="M126.6 164.6l.3 .5v-.6zM126.6 164.6l.3 .5-.5-.3zM126.4 164.8l-.1 .3h.6z"/>
<path d="M126.9 165.1v.6l.3-.1zM126.9 165.1l.5 .3-.2 .2zM126.9 165.1l.5 .3 .1-.3z"/>
<path d="M126.7 164.7l.2 .4v-.4zM126.7 164.7l.2 .4-.4-.2zM126.5 164.9v.2h.4z"/>
<path d="M126.9 165.1v.5l.2-.1zM126.9 165.1l.4 .2-.2 .2zM126.9 165.1l.4 .2 .1-.2z"/>
<path d="M126.6 164.6l.3 .5v-.6zM126.6 164.6l.3 .5-.5-.3zM126.4 164.8l-.1 .3h.6z"/>
<path d="M126.9 165.1v.6l.3-.1zM126.9 165.1l.5 .3-.2 .2zM126.9 165.1l.5 .3 .1-.3z"/>
<path d="M126.9 165.1h.5l-.1-.2zM127.1 164.7l.2 .2-.4 .2zM126.9 164.7v.4l.2-.4z"/>
<path d="M126.9 165.1h.5l-.1-.2zM127.1 164.7l.2 .2-.4 .2zM126.9 164.7v.4l.2-.4z"/>
<path d="M126.9 165.1h.6l-.1-.3zM127.2 164.6l.2 .2-.5 .3zM126.9 164.5v.6l.3-.5z"/>
<path d="M126.9 165.1h.6l-.1-.3zM127.2 164.6l.2 .2-.5 .3zM126.9 164.5v.6l.3-.5z"/>
<path d="M144.6 165.1l.1 .2 .4-.2zM144.7 165.3l.4-.2-.2 .4zM145.1 165.1l-.2 .4 .2 .1z"/>
<path d="M144.6 165.1l.1 .2 .4-.2zM144.7 165.3l.4-.2-.2 .4zM145.1 165.1l-.2 .4 .2 .1z"/>
<path d="M144.8 165.1v.2l.3-.2zM144.8 165.3l.3-.2-.2 .3zM145.1 165.1l-.2 .3 .2 .1z"/>
<path d="M144.8 165.1v.2l.3-.2zM144.8 165.3l.3-.2-.2 .3zM145.1 165.1l-.2 .3 .2 .1z"/>
<path d="M144.9 164.8l.2 .3v-.4zM144.9 164.8l.2 .3-.3-.2zM144.8 164.9v.2h.3z"/>
<path d="M145.1 165.1v.4l.2-.1zM145.1 165.1l.3 .2-.1 .1zM145.1 165.1l.3 .2 .1-.2z"/>
<path d="M144.9 164.7l.2 .4v-.5zM144.7 164.9l.2-.2 .2 .4zM144.7 164.9l-.1 .2h.5z"/>
<path d="M145.1 165.1v.5l.2-.1zM145.1 165.1l.4 .2-.2 .2zM145.1 165.1l.4 .2 .1-.2z"/>
<path d="M144.9 164.8l.2 .3v-.4zM144.9 164.8l.2 .3-.3-.2zM144.8 164.9v.2h.3z"/>
<path d="M145.1 165.1v.4l.2-.1zM145.1 165.1l.3 .2-.1 .1zM145.1 165.1l.3 .2 .1-.2z"/>
<path d="M144.9 164.7l.2 .4v-.5zM144.7 164.9l.2-.2 .2 .4zM144.7 164.9l-.1 .2h.5z"/>
<path d="M145.1 165.1v.5l.2-.1zM145.1 165.1l.4 .2-.2 .2zM145.1 165.1l.4 .2 .1-.2z"/>
<path d="M145.1 165.1h.4l-.1-.2zM145.3 164.8l.1 .1-.3 .2zM145.1 164.7v.4l.2-.3z"/>
<path d="M145.1 165.1h.4l-.1-.2zM145.3 164.8l.1 .1-.3 .2zM145.1 164.7v.4l.2-.3z"/>
<path d="M145.1 165.1h.5l-.1-.2zM145.3 164.7l.2 .2-.4 .2zM145.1 164.6v.5l.2-.4z"/>
<path d="M145.1 165.1h.5l-.1-.2zM145.3 164.7l.2 .2-.4 .2zM145.1 164.6v.5l.2-.4z"/>
</g>
<!-- layer: SHEET -->
<g fill="none" stroke="#000" stroke-width=".25">
<path d="M141.5 72l1.9 4.8M185.5 66.2l-4.7 1.9M131 90.6l1.9 4.8M110.2 114.7v7.5M119.8 100.4l1.8 4.7M130.5 100.1l1.9 4.7M130.5 110.6l1.9 4.7M136 110.6l1.9 4.7M107.5 122.2l2.7 6.7M108.8 125.3h4M118.8 122.2l2.7 6.7M120.1 125.3h4"/>
<circle cx="113.3" cy="125.3" r=".49"/>
</g>
<g font-size="3">
<text x="22.1" y="179">OWNER :</text>
<text x="88.4" y="179">Project:</text>
<text x="121.3" y="179">CONTRACTOR :</text>
</g>
<g font-size="2.6">
<text x="36.8" y="39.1">400/230VAC,50Hz,3p+N+PE,10KA/1Sec</text>
<text x="113.4" y="158.8" transform="rotate(-90 113.4 158.8)">LIGHTING</text>
</g>
<g font-size="2.5">
<text x="122.2" y="119.6">Th.S1</text>
<text x="101" y="125.6">L.S</text>
</g>
<g font-size="2.4">
<text x="73.9" y="134.2">P.S1</text>
<text x="149.5" y="134.1">P.S1</text>
<text x="70.7" y="143.8">24Vdc,10A</text>
<text x="146.3" y="143.7">24Vdc,5A</text>
</g>
<g font-size="2.3">
<text x="23.9" y="40.6">R11</text>
<text x="252.2" y="40.6">R11</text>
<text x="23.9" y="44.6">S11</text>
<text x="252.2" y="44.6">S11</text>
<text x="23.9" y="48.7">T11</text>
<text x="252.2" y="48.7">T11</text>
<text x="191.1" y="68.6">D11(Control)</text>
<text x="200" y="106.3">D11</text>
<text x="133" y="121.8">A1</text>
<text x="130.8" y="126.1">K9</text>
<text x="133" y="130.5">A2</text>
<text x="22.1" y="160.5">MP</text>
<text x="253.6" y="160.5">MP</text>
<text x="22.1" y="166.5">PE</text>
<text x="253.6" y="166.5">PE</text>
</g>
<g font-size="2">
<text x="141.1" y="60.1">R</text>
<text x="131.6" y="70">10A,6KA</text>
<text x="132.3" y="67.2">Q6(C)</text>
<text x="58.7" y="88">Q4(C)</text>
<text x="101.2" y="88">Q5(C)</text>
<text x="58.4" y="91.4">6A,6KA</text>
<text x="100.9" y="91.4">10A,6KA</text>
</g>
<text font-size="1.8" x="120" y="150.9">Fan</text>
<g font-size="1.7">
<text x="182.4" y="70.8">K9</text>
<text x="144.3" y="74.6">ES</text>
<text x="138.4" y="84.4">160</text>
<text x="132" y="93">CONTROL PH</text>
<text x="133.5" y="90.2">15</text>
<text x="133.4" y="96.3">18</text>
<text x="123" y="103.3">K20</text>
<text x="132.9" y="102.1">S1</text>
<text x="133.1" y="104.1">Stop</text>
<text x="133.2" y="107.2">161</text>
<text x="124.5" y="113.8">S1</text>
<text x="138.8" y="113.4">K9</text>
<text x="124.6" y="115.8">Start</text>
<text x="128" y="118.1">162</text>
<text x="66.1" y="136.1">L1</text>
<text x="73.6" y="136.1">L+</text>
<text x="86.3" y="134.9">+24Vdc</text>
<text x="87.3" y="136.8">(L+2)</text>
<text x="141.7" y="136">L1</text>
<text x="149.2" y="136">L+</text>
<text x="157.7" y="135.2">63</text>
<text x="161.9" y="134.8">+24Vdc</text>
<text x="162.9" y="136.7">(L+1)</text>
<text x="66.1" y="140.9">N</text>
<text x="68.8" y="140.9">PE</text>
<text x="73.6" y="139.2">M</text>
<text x="87.7" y="139.9">(M2)</text>
<text x="87.8" y="142.1">GND</text>
<text x="141.7" y="140.8">N</text>
<text x="144.4" y="140.8">PE</text>
<text x="149.2" y="139.1">M</text>
<text x="157.7" y="138.2">64</text>
<text x="163.3" y="139.7">(M1)</text>
<text x="163.4" y="142">GND</text>
</g>
<g font-size="1.5">
<text x="68.5" y="64.3">W:1*1.5mm2</text>
<text x="111.1" y="64.2">W:1*1.5mm2</text>
<text x="99.1" y="101.4">W:1*1.5mm2</text>
<text x="183.7" y="177.8">SCALE:</text>
<text x="198.9" y="177.8">NTS</text>
<text x="204.9" y="177.8">FORMAT:</text>
<text x="212.9" y="177.8">A4</text>
<text x="221.2" y="177.9">STATUS:</text>
<text x="242.3" y="177.7">SHEET</text>
<text x="248.8" y="177.7">5</text>
<text x="251.2" y="177.7">OF 19</text>
<text x="183.7" y="184.4">CHECKED BY:</text>
<text x="183.7" y="181">DRAWN BY:</text>
<text x="205.3" y="184.1">DATE:</text>
<text x="205.3" y="180.8">DATE:</text>
<text x="221.1" y="180.8">TITLE:</text>
<text x="255.3" y="181.4">REV</text>
<text x="255.6" y="183.5">NO.</text>
<text x="183.7" y="190.7">CO. APP.</text>
<text x="183.7" y="187.6">CHECKED BY:</text>
<text x="205.3" y="190.6">DATE:</text>
<text x="205.3" y="187.4">DATE:</text>
<text x="221.1" y="187.4">DOC NO.:</text>
<text x="256.9" y="189.2">2</text>
</g>
<g font-size="1.4">
<text x="32" y="23.7">1</text>
<text x="61" y="23.7">2</text>
<text x="90" y="23.7">3</text>
<text x="118.9" y="23.7">4</text>
<text x="147.9" y="23.7">5</text>
<text x="176.9" y="23.7">6</text>
<text x="205.9" y="23.7">7</text>
<text x="234.9" y="23.7">8</text>
<text x="260.4" y="29.9">F</text>
<text x="19.1" y="31.3">F</text>
<text x="19" y="57.7">E</text>
<text x="260.3" y="57.7">E</text>
<text x="19" y="88.2">D</text>
<text x="260.4" y="88.2">D</text>
<text x="18.9" y="118.7">C</text>
<text x="260" y="118.7">C</text>
<text x="18.9" y="149.2">B</text>
<text x="260.2" y="147.9">B</text>
<text x="18.9" y="179.7">A</text>
<text x="260.1" y="179.1">A</text>
<text x="32" y="193.4">1</text>
<text x="61" y="193.4">2</text>
<text x="90" y="193.4">3</text>
<text x="119.6" y="193.4">4</text>
<text x="148.6" y="193.4">5</text>
<text x="177.2" y="193.4">6</text>
<text x="205.9" y="193.4">7</text>
<text x="235.8" y="193.4">8</text>
</g>
</svg>
